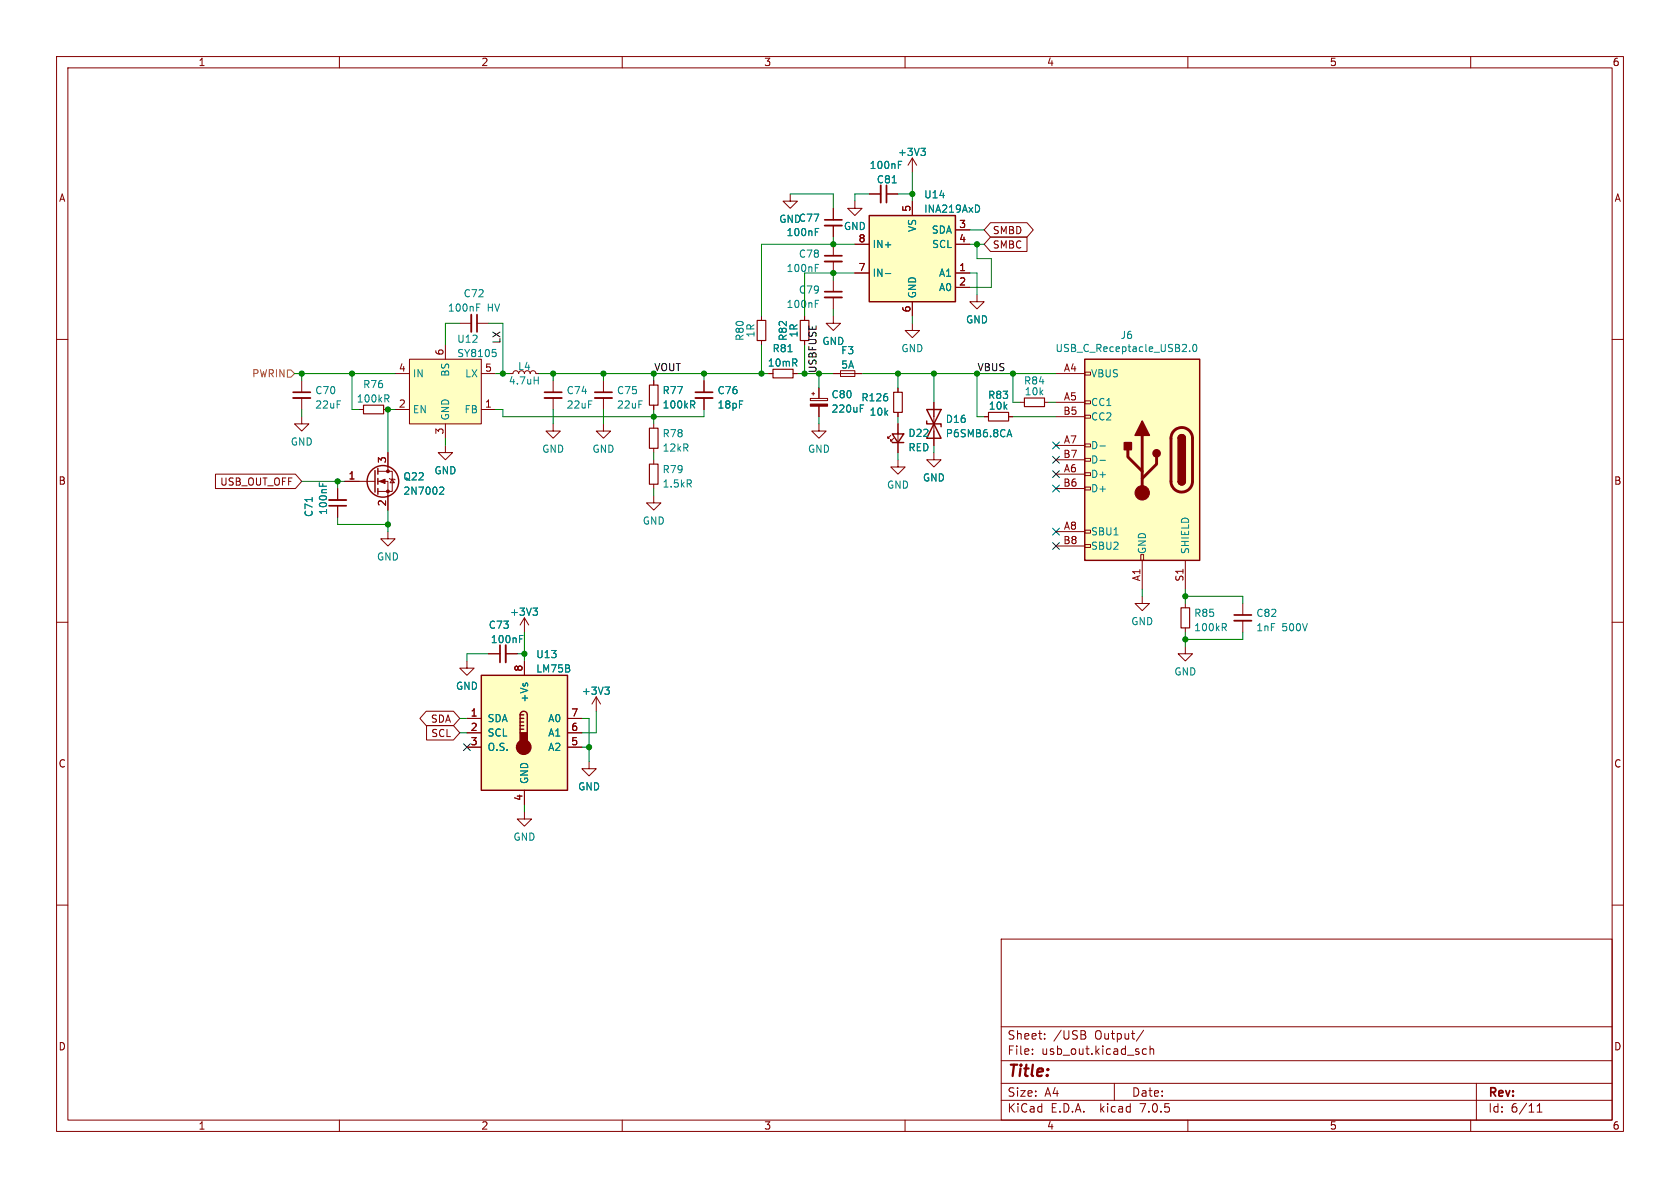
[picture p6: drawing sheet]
<svg xmlns="http://www.w3.org/2000/svg" width="297mm" height="210mm" viewBox="0 0 297 210" stroke-linecap="round" stroke-linejoin="round" font-family="sans-serif">
<g fill="none" stroke="#840000" stroke-width=".18">
<path d="M10 10h277v190h-277zM12 12h273v186h-273zM60 10v2M110 10v2M160 10v2M210 10v2M260 10v2M139.7 34.3v1.3h1.3l-1.3 1.2-1.3-1.2h1.3M147.3 36.8v2.1M147.3 39.9v2M151.1 35.6v1.2h1.3l-1.3 1.3-1.2-1.3h1.2M153.7 34.3h2"/>
<path d="M156.7 34.3h2M161.3 27.9l-.8 1.3M161.3 27.9v2.6M161.3 35.6v2.5M161.3 27.9l.8 1.3M175.1 39.4h6.5l1.1 1.2-1.1 1.3h-6.5l-1.1-1.3zM10 60h2M81.3 57.2h2M84.3 57.2h2.1M134.6 55.9v.7M142.2 55.9v.7M147.3 55.9v1.3h1.3l-1.3 1.2-1.3-1.2h1.3"/>
<path d="M147.3 43.2v2M147.3 46.2v2.1M147.3 49.5v2.1M147.3 52.6v2M151.1 48.3h2.6M151.1 43.2h2.6M161.3 57.2v1.2h1.3l-1.3 1.3-1.3-1.3h1.3M161.3 53.3v2.6M168.9 48.3h2.5M168.9 50.8h2.5M168.9 40.6h2.5M168.9 43.2h2.5"/>
<path d="M172.7 52.1v1.2h1.3l-1.3 1.3-1.3-1.3h1.3M175.1 41.9h6.5v2.6h-6.5l-1.1-1.3zM285 60h2M53.3 73.7v1.2h1.3l-1.3 1.3-1.2-1.3h1.2M53.3 67.3v2M53.3 70.4v2M63.5 72.4h.8M67.8 72.4h.8M69.8 66h2.6M69.8 72.4h2.6M72.4 63.5h12.7v11.4h-12.7zM78.7 78.7v1.3h1.3l-1.3 1.3-1.2-1.3h1.2"/>
<path d="M78.7 61v2.5M78.7 74.9v2.6M85.1 66h2.5M85.1 72.4h2.5M90.2 66h.5l.1-.3 .4-.2 .4 .2 .1 .3M93.7 66l.2-.3 .3-.2 .4 .2 .1 .3h.5M97.8 74.9v1.3h1.3l-1.3 1.3-1.3-1.3h1.3M97.8 67.3v2M97.8 70.4v2M106.7 74.9v1.3h1.2l-1.2 1.3-1.3-1.3h1.3M106.7 67.3v2M106.7 70.4v2"/>
<path d="M115.6 67.3v.8M115.6 71.6v.8M115.6 74.9v.8M115.6 79.2v.8M124.5 67.3v2M124.5 70.4v2M134.6 60.2v.8M135.9 66h.8M140.2 66h.8M142.2 60.2v.8M143.3 70.4h3v.4h-3zM143.5 69.6h.5"/>
<path d="M143.8 69.3v.6M144.8 74.9v1.3h1.2l-1.2 1.3-1.3-1.3h1.3M144.8 68.6v1.8M144.8 71.8v1.9M147.3 66h5.1M148.6 65.5h2.5v1h-2.5zM157.5 77l-.5 .5v-.3v.3h.2M158 77.5l-.5 .5v-.3v.3h.2M158.7 68.6v.7M158.7 72.9v.8M158.7 74.9v5.1M165.1 71.1v7.6"/>
<path d="M174 73.7h.8M178.3 73.7h.8M180.3 71.1h.8M184.7 71.1h.7M186.7 73.7h5.1M186.7 71.1h5.1M186.7 66h5.1M186.7 78.7h5.1M191.8 78.5h1v.5h-1zM191.8 73.4h1v.5h-1zM191.8 70.9h1v.5h-1zM191.8 65.8h1v.5h-1z"/>
<path d="M38.1 83.8h14.1l1.1 1.3-1.1 1.3h-14.1zM59.7 86.4v2M59.7 89.4v2M61 85.1h5.3M66.8 85.1h1.8v5.1M66.8 83.3h2.5v3.6h-2.5M68.6 94v1.3h1.2l-1.2 1.2-1.3-1.2h1.3M68.6 80v3.3M68.8 84.6l.2 .1h.7l.1 .1M69.3 84.7l.4 .6h-.7zM115.6 87.6v1.3h1.2l-1.2 1.3-1.3-1.3h1.3M115.6 81.3v.7"/>
<path d="M115.6 85.6v.8M158.7 81.3v1.3h1.3l-1.3 1.2-1.2-1.2h1.2M165.1 80v1.3h1.3l-1.3 1.3-1.3-1.3h1.3M186.7 83.8h5.1M186.7 94h5.1M186.7 86.4h5.1M186.7 81.3h5.1M186.7 96.5h5.1M191.8 96.3h1v.5h-1zM191.8 93.7h1v.5h-1zM191.8 86.1h1v.5h-1zM191.8 83.6h1v.5h-1z"/>
<path d="M191.8 81h1v.5h-1zM201.7 98h.5v1.1h-.5zM201.9 99.1v5M209.5 99.1v5M10 110h2M82.5 116.8v1.3h1.3l-1.3 1.3-1.2-1.3h1.2M86.4 115.6h2M89.4 115.6h2M92.7 109.2v2.6M92.7 116.8v2.6M92.7 109.2l-.8 1.3M92.7 109.2l.8 1.3"/>
<path d="M201.9 105.4v1.3h1.3l-1.3 1.3-1.2-1.3h1.2M209.5 114.3v1.3h1.3l-1.3 1.2-1.2-1.2h1.2M209.5 106.7v.7M209.5 111v.8M219.7 106.7v2M219.7 109.7v2.1M285 110h2M75.3 125.7h4.9l1.1 1.3-1.1 1.3h-4.9l-1.1-1.3zM75.4 128.3h4.8l1.1 1.2-1.1 1.3h-4.8zM82.5 127h2.6M82.5 129.5h2.6M82.5 132.1h2.6"/>
<path d="M92.7 139.7v2.5M100.3 127h2.6M100.3 129.5h2.6M100.3 132.1h2.6M104.1 134.6v1.3h1.3l-1.3 1.3-1.2-1.3h1.2M105.4 123.2l-.8 1.3M105.4 123.2v2.5M105.4 123.2l.8 1.3M10 160h2M92.7 143.5v1.3h1.3l-1.3 1.3-1.3-1.3h1.3M285 160h2M177 166h108v32h-108z"/>
<path d="M60 198v2M110 198v2M160 198v2M177 194.5h108M177 191.5h108M177 187.5h108M177 181.5h108M182.5 186.3v.1M182.5 185.5v.1M184.7 183.6v.1M184.7 182.8v.1M191.6 182.2l.3 .3-.1 .3-.2 .1a.4 .4 0 0 1 .4 .4 .4 .4 0 0 1-.3 .4"/>
<path d="M197 191.5v3M202.2 182.1l-1.3 2M202.7 185.5l-.5-.1-.2 .3v.4l.1 .2h.6M203.3 185.5l.2-.1 .4 .1 .1 .9M203.3 184.9v1.5M210 198v2M260 198v2M261 191.5v6.5M271.7 196.6h.9M271.7 195.5l.5-.4v1.5"/>
</g>
<path d="M145.8 39.9h3M155.7 32.8v3M83.3 55.6v3.1M145.8 52.6h3M145.8 46.2h3M51.8 70.4h3.1M96.3 70.4h3M105.2 70.4h3M122.9 70.4h3.1M58.2 88.4h3M89.4 114v3.1M218.2 109.7h3" fill="none" stroke="#840000" stroke-width=".33"/>
<path d="M145.8 38.9h3M156.7 32.8v3M84.3 55.6v3.1M145.8 51.6h3M145.8 45.2h3M51.8 69.3h3.1M96.3 69.3h3M105.2 69.3h3M122.9 69.3h3.1M58.2 89.4h3M88.4 114v3.1M218.2 108.7h3" fill="none" stroke="#840000" stroke-width=".3"/>
<g fill="none" stroke="#008484" stroke-width=".18">
<path d="M158.8 28.5h.6M162.8 26.2h.8l-.4 .5M163.3 26.7l.3 .2v.3l-.3 .3M173.1 36.4l.1 .4-.1 .5M84.3 53.7h.6M144.1 40.4h.6M144.1 53.1h.6M144.1 46.7h.6M156.5 48.4h1M68.3 70.5l.5 .6M68.6 69.9l.2 .1-.2 .4M87.1 61.8h.6"/>
<path d="M87.6 62.3l.1 .2-.1 .5M94.4 67.2h.8M95.2 66.6v1.3M122.4 71.5l.4 .6M122.7 70.9l.1 .2-.1 .4M178.1 76.8h.7M178.5 75.9l.4 1.3M194.5 78.8h.9M210.3 62v.1M211 61l.2-.1a.68 .68 0 0 1 .4 .6 .68 .68 0 0 1-.4 .6l-.2-.1-.1-.3zM56.5 85.3v.6M77.9 86.1l.4 .1 .2 .3-.8 .9h.8"/>
<path d="M194.5 81.4h.9M91.9 112.3h.6M94.2 107.5h.8l-.4 .5M94.8 108l.2 .2v.3l-.2 .3M216.4 110.9l.4 .6M216.7 110.3l.1 .2-.1 .3M106.9 121.5h.8l-.4 .4M107.5 121.9l.2 .3v.3l-.2 .2"/>
</g>
<g fill="#ffffc2" stroke="#ffffc2" stroke-width=".18">
<path d="M85.1 119.4h15.2v20.3h-15.2z"/>
<path d="M153.7 38.1h15.2v15.2h-15.2z"/>
<path d="M72.4 63.5h12.7v11.4h-12.7z"/>
<path d="M191.8 63.5h20.3v35.6h-20.3z"/>
</g>
<g fill="none" stroke="#840000" stroke-width=".25">
<path d="M153.7 38.1h15.2v15.2h-15.2zM157.7 76.7h2.1l-1.1 1.5zM157.7 78.2h2.1M163.8 74.4v.5h2.6v.5M163.8 72.4l2.6 5.1h-2.6l2.6-5.1zM191.8 63.5h20.3v35.6h-20.3zM208.3 77.5a.64 .64 0 0 1 .6-.7 .64 .64 0 0 1 .6 .7M66.3 83.2v3.8M66.8 82.8v1M66.8 84.6v1M66.8 86.4v1M208.3 85.1a.64 .64 0 0 0 .6 .6 .64 .64 0 0 0 .6-.6"/>
<path d="M85.1 119.4h15.2v20.3h-15.2zM91.9 126.4a.64 .64 0 0 1 .7-.7 .64 .64 0 0 1 .6 .7v3.1M91.9 128.9h.7M91.9 128.3h.7M91.9 127.6h.7M91.9 127h.7M91.9 126.4v3.1M91.9 126.4h.7"/>
<circle cx="67.7" cy="85.1" r="2.79"/>
</g>
<g fill="#840000" stroke="#840000" stroke-width=".25">
<path d="M91.9 129.5h1.3v1.9h-1.3z"/>
<path d="M208.3 85.1h1.2a.64 .64 0 0 1-.6 .6 .64 .64 0 0 1-.6-.6z"/>
<path d="M208.3 77.5h1.2v7.6h-1.2z"/>
<path d="M208.5 77a.64 .64 0 0 1 .7-.1 .64 .64 0 0 1 .3 .6h-1.2z"/>
<path d="M201.9 74.4l1.3 2.6h-2.5z"/>
<path d="M198.8 78.2h1.2v1.3h-1.2z"/>
<circle cx="92.6" cy="132.1" r="1.27"/>
<circle cx="204.5" cy="80.1" r=".63"/>
</g>
<path d="M133.9 56.6h1.5v3.6h-1.5zM141.5 56.6h1.5v3.6h-1.5zM64.3 71.6h3.5v1.6h-3.5zM114.8 68.1h1.5v3.5h-1.5zM114.8 75.7h1.5v3.5h-1.5zM136.7 65.3h3.5v1.5h-3.5zM158 69.3h1.5v3.6h-1.5zM174.8 72.9h3.5v1.5h-3.5zM181.1 70.4h3.6v1.5h-3.6zM114.8 82h1.5v3.6h-1.5zM208.8 107.4h1.5v3.6h-1.5z" fill="none" stroke="#840000" stroke-width=".2"/>
<g fill="#840000" stroke="#840000" stroke-width=".18">
<path d="M143.3 71.4h3v.4h-3z"/>
<path d="M67.1 85.1l1-.4v.8z"/>
<circle cx="201.9" cy="87.1" r="1.27"/>
<circle cx="68.6" cy="86.9" r=".25"/>
<circle cx="68.6" cy="83.3" r=".25"/>
</g>
<path d="M199.4 79.5v1.3l2.5 2.5M201.9 77v10.1M207.6 76.1a1.9 1.9 0 0 1 2-.4 1.9 1.9 0 0 1 1.2 1.8v7.6a1.91 1.91 0 0 1-1.9 1.9 1.91 1.91 0 0 1-1.9-1.9v-7.8l.2-.6zM204.5 80.8v1.2l-2.6 2.6" fill="none" stroke="#840000" stroke-width=".51"/>
<path d="M50.8 65.4h.6l.7 .6-.7 .7h-.6z" fill="none" stroke="#848400" stroke-width=".18"/>
<g fill="none" stroke="#008400" stroke-width=".18">
<path d="M139.7 34.3h7.6v2.5M153.7 34.3h-2.6v1.3M158.7 34.3h2.6M161.3 30.5v5.1M81.3 57.2h-2.6v3.8M86.4 57.2h2.5v8.8M147.3 41.9v1.3M147.3 48.3v1.2M147.3 54.6v1.3M151.1 48.3h-8.9v7.6M151.1 43.2h-16.5v12.7M161.3 55.9v1.3"/>
<path d="M171.4 48.3h1.3v3.8M171.4 43.2h2.6M171.4 40.6h2.6M172.7 43.2v2.5h2.6v5.1h-3.9M52.1 66h17.7M53.3 66v1.3M53.3 72.4v1.3M62.2 66v6.4h1.3M69.8 72.4h-1.2v7.6M78.7 77.5v1.2M87.6 72.4h1.3v1.3h35.6v-1.3M87.6 66h2.6"/>
<path d="M95.2 66h40.7M97.8 66v1.3M97.8 72.4v2.5M106.7 66v1.3M106.7 72.4v2.5M115.6 66v1.3M115.6 72.4v2.5M124.5 66v1.3M134.6 61v5M141 66h6.3M142.2 61v5M144.8 66v2.6"/>
<path d="M144.8 73.7v1.2M152.4 66h34.3M158.7 66v2.6M158.7 73.7v1.2M165.1 66v5.1M165.1 78.7v1.3M172.7 66v7.7h1.3M179.1 73.7h7.6M179.1 66v5.1h1.2M185.4 71.1h1.3M53.3 85.1h7.7M59.7 91.4v1.3h8.9"/>
<path d="M59.7 85.1v1.3M68.6 90.2v3.8M115.6 80v1.3M115.6 86.4v1.2M158.7 80v1.3M86.4 115.6h-3.9v1.2M91.4 115.6h1.3M92.7 111.8v5M201.9 104.1v1.3M209.5 104.1v2.6M209.5 111.8v2.5M209.5 105.4h10.2v1.3"/>
<path d="M219.7 111.8v1.2h-10.2M81.3 129.5h1.2M81.3 127h1.2M102.9 127h1.2v7.6M102.9 132.1h1.2M105.4 125.7v3.8h-2.5M92.7 142.2v1.3"/>
</g>
<g fill="none" stroke="#000084" stroke-width=".18">
<path d="M186.1 78.1l1.2 1.2M187.3 78.1l-1.2 1.2M186.1 95.9l1.2 1.2M186.1 85.8l1.2 1.2M186.1 83.2l1.2 1.2M186.1 93.4l1.2 1.2M186.1 80.7l1.2 1.2M187.3 95.9l-1.2 1.2M187.3 85.8l-1.2 1.2M187.3 83.2l-1.2 1.2M187.3 93.4l-1.2 1.2M187.3 80.7l-1.2 1.2"/>
<path d="M81.9 131.5l1.3 1.2M83.2 131.5l-1.3 1.2"/>
</g>
<g fill="#008400" stroke="#008400" stroke-width=".18">
<circle cx="53.3" cy="66" r=".46"/>
<circle cx="62.2" cy="66" r=".46"/>
<circle cx="59.7" cy="85.1" r=".46"/>
<circle cx="68.6" cy="72.4" r=".46"/>
<circle cx="68.6" cy="92.7" r=".46"/>
<circle cx="165.1" cy="66" r=".46"/>
<circle cx="172.7" cy="66" r=".46"/>
<circle cx="209.5" cy="105.4" r=".46"/>
<circle cx="179.1" cy="66" r=".46"/>
<circle cx="209.5" cy="113" r=".46"/>
<circle cx="147.3" cy="48.3" r=".46"/>
<circle cx="161.3" cy="34.3" r=".46"/>
<circle cx="172.7" cy="43.2" r=".46"/>
<circle cx="147.3" cy="43.2" r=".46"/>
<circle cx="124.5" cy="66" r=".46"/>
<circle cx="92.7" cy="115.6" r=".46"/>
<circle cx="104.1" cy="132.1" r=".46"/>
<circle cx="115.6" cy="66" r=".46"/>
<circle cx="115.6" cy="73.7" r=".46"/>
<circle cx="88.9" cy="66" r=".46"/>
<circle cx="106.7" cy="66" r=".46"/>
<circle cx="97.8" cy="66" r=".46"/>
<circle cx="144.8" cy="66" r=".46"/>
<circle cx="158.7" cy="66" r=".46"/>
<circle cx="142.2" cy="66" r=".46"/>
<circle cx="134.6" cy="66" r=".46"/>
</g>
<text font-size="2.8" fill="#840000" x="178" y="190.8">Title:</text>
<g font-size="2.1" fill="#840000">
<text x="178" y="183.9">Sheet:</text>
<text x="186.2" y="183.9">/USB</text>
<text x="193.4" y="183.9">Output/</text>
<text x="178" y="186.6">File:</text>
<text x="184" y="186.6">usb_out.kicad_sch</text>
<text x="178" y="196.8">KiCad</text>
<text x="178" y="194">Size:</text>
<text x="184.6" y="194">A4</text>
<text x="185.7" y="196.8">E.D.A.</text>
<text x="194.4" y="196.8">kicad</text>
<text x="200" y="194">Date:</text>
<text x="201.5" y="196.8">7.0.5</text>
<text x="263" y="194.2">Rev:</text>
<text x="263" y="196.8">Id:</text>
<text x="267" y="196.8">6/11</text>
</g>
<g font-size="1.8" fill="#840000">
<text x="35" y="11.8">1</text>
<text x="85" y="11.8">2</text>
<text x="135" y="11.8">3</text>
<text x="185" y="11.8">4</text>
<text x="235" y="11.8">5</text>
<text x="285" y="11.8">6</text>
<text x="10.4" y="35.8">A</text>
<text x="285.4" y="35.8">A</text>
<text x="161" y="37.5" transform="rotate(-90 161 37.5)">5</text>
<text x="169.5" y="40.4">3</text>
<text x="175.4" y="41.6">SMBD</text>
<text x="151.7" y="42.9">8</text>
<text x="169.5" y="42.9">4</text>
<text x="175.4" y="44.1">SMBC</text>
<text x="151.7" y="48">7</text>
<text x="169.5" y="48">1</text>
<text x="169.5" y="50.5">2</text>
<text x="161" y="55.3" transform="rotate(-90 161 55.3)">6</text>
<text x="70.5" y="65.8">4</text>
<text x="78.5" y="62.9" transform="rotate(-90 78.5 62.9)">6</text>
<text x="85.7" y="65.8">5</text>
<text x="188" y="65.8">A4</text>
<text x="188" y="70.9">A5</text>
<text x="70.5" y="72.1">2</text>
<text x="78.5" y="76.9" transform="rotate(-90 78.5 76.9)">3</text>
<text x="85.7" y="72.1">1</text>
<text x="187.9" y="73.4">B5</text>
<text x="68.3" y="81.9" transform="rotate(-90 68.3 81.9)">3</text>
<text x="187.9" y="81">B7</text>
<text x="188" y="83.6">A6</text>
<text x="188" y="78.5">A7</text>
<text x="10.3" y="85.8">B</text>
<text x="38.9" y="86">USB_OUT_OFF</text>
<text x="61.6" y="84.8">1</text>
<text x="68.3" y="89.6" transform="rotate(-90 68.3 89.6)">2</text>
<text x="187.9" y="86.1">B6</text>
<text x="285.3" y="85.8">B</text>
<text x="188" y="93.7">A8</text>
<text x="187.9" y="96.3">B8</text>
<text x="201.7" y="102.8" transform="rotate(-90 201.7 102.8)">A1</text>
<text x="209.3" y="102.9" transform="rotate(-90 209.3 102.9)">S1</text>
<text x="92.5" y="118.8" transform="rotate(-90 92.5 118.8)">8</text>
<text x="76.2" y="127.9">SDA</text>
<text x="76.2" y="130.5">SCL</text>
<text x="83.2" y="126.7">1</text>
<text x="83.2" y="129.3">2</text>
<text x="83.2" y="131.8">3</text>
<text x="100.9" y="131.8">5</text>
<text x="100.9" y="129.3">6</text>
<text x="100.9" y="126.7">7</text>
<text x="10.3" y="135.8">C</text>
<text x="285.3" y="135.8">C</text>
<text x="92.5" y="141.6" transform="rotate(-90 92.5 141.6)">4</text>
<text x="10.3" y="185.8">D</text>
<text x="285.3" y="185.8">D</text>
<text x="35" y="199.8">1</text>
<text x="85" y="199.8">2</text>
<text x="135" y="199.8">3</text>
<text x="185" y="199.8">4</text>
<text x="235" y="199.8">5</text>
<text x="285" y="199.8">6</text>
</g>
<g font-size="1.8" fill="#008484">
<text x="158.7" y="27.7">+3V3</text>
<text x="153.7" y="30">100nF</text>
<text x="154.9" y="32.6">C81</text>
<text x="163.3" y="35.2">U14</text>
<text x="137.7" y="39.6">GNDC77</text>
<text x="139" y="41.9">100nF</text>
<text x="149.1" y="40.8">GND</text>
<text x="162.1" y="41" transform="rotate(-90 162.1 41)">VS</text>
<text x="163.3" y="37.8">INA219AxD</text>
<text x="164.7" y="41.5">SDA</text>
<text x="141.2" y="45.7">C78</text>
<text x="154.2" y="44">IN+</text>
<text x="164.8" y="44">SCL</text>
<text x="81.9" y="52.7">C72</text>
<text x="139" y="48.3">100nF</text>
<text x="141.2" y="52.1">C79</text>
<text x="154.2" y="49.1">IN-</text>
<text x="162.1" y="52.8" transform="rotate(-90 162.1 52.8)">GND</text>
<text x="166" y="49.1">A1</text>
<text x="166" y="51.6">A0</text>
<text x="79.1" y="55.3">100nF</text>
<text x="86.1" y="55.3">HV</text>
<text x="133.5" y="59.7" transform="rotate(-90 133.5 59.7)">1R</text>
<text x="139" y="54.6">100nF</text>
<text x="141.2" y="59.7" transform="rotate(-90 141.2 59.7)">1R</text>
<text x="170.7" y="57.3">GND</text>
<text x="80.8" y="60.8">U12</text>
<text x="80.8" y="63.3">SY8105</text>
<text x="91.5" y="65.6">L4</text>
<text x="131.6" y="60.3" transform="rotate(-90 131.6 60.3)">R80</text>
<text x="135.7" y="65">10mR</text>
<text x="136.5" y="62.4">R81</text>
<text x="139.3" y="60.3" transform="rotate(-90 139.3 60.3)">R82</text>
<text x="145.3" y="61.1">GND</text>
<text x="148.6" y="62.8">F3</text>
<text x="148.6" y="65.3">5A</text>
<text x="159.3" y="62.4">GND</text>
<text x="186.5" y="62.4">USB_C_Receptacle_USB2.0</text>
<text x="198.1" y="60.1">J6</text>
<text x="55.7" y="69.8">C70</text>
<text x="63" y="71.3">100kR</text>
<text x="64.1" y="68.8">R76</text>
<text x="72.9" y="66.9">IN</text>
<text x="79.6" y="66.6" transform="rotate(-90 79.6 66.6)">BS</text>
<text x="82.2" y="66.9">LX</text>
<text x="89.9" y="68.1">4.7uH</text>
<text x="100.1" y="69.8">C74</text>
<text x="109" y="69.8">C75</text>
<text x="117.1" y="69.8">R77</text>
<text x="126.8" y="69.8">C76</text>
<text x="146.9" y="70.6">C80</text>
<text x="152.2" y="71.1">R126</text>
<text x="174.6" y="70.7">R83</text>
<text x="181" y="68.1">R84</text>
<text x="181.1" y="70">10k</text>
<text x="192.8" y="66.9">VBUS</text>
<text x="192.8" y="71.9">CC1</text>
<text x="55.7" y="72.4">22uF</text>
<text x="72.9" y="73.2">EN</text>
<text x="79.6" y="74.4" transform="rotate(-90 79.6 74.4)">GND</text>
<text x="82.1" y="73.2">FB</text>
<text x="100.1" y="72.4">22uF</text>
<text x="109" y="72.4">22uF</text>
<text x="117.1" y="72.4">100kR</text>
<text x="117.1" y="77.5">R78</text>
<text x="126.8" y="72.4">18pF</text>
<text x="146.9" y="73.1">220uF</text>
<text x="153.7" y="73.6">10k</text>
<text x="160.5" y="77.4">D22</text>
<text x="167.1" y="74.9">D16</text>
<text x="167.1" y="77.5">P6SMB6.8CA</text>
<text x="174.7" y="72.6">10k</text>
<text x="192.8" y="74.5">CC2</text>
<text x="51.3" y="78.9">GND</text>
<text x="95.8" y="80.2">GND</text>
<text x="104.7" y="80.2">GND</text>
<text x="117.1" y="80">12kR</text>
<text x="117.1" y="83.8">R79</text>
<text x="142.8" y="80.2">GND</text>
<text x="160.5" y="79.9">RED</text>
<text x="192.8" y="79.6">D-</text>
<text x="192.8" y="82.1">D-</text>
<text x="71.3" y="85.1">Q22</text>
<text x="71.3" y="87.6">2N7002</text>
<text x="76.7" y="84">GND</text>
<text x="117.1" y="86.3">1.5kR</text>
<text x="156.8" y="86.5">GND</text>
<text x="163.1" y="85.3">GND</text>
<text x="192.8" y="84.6">D+</text>
<text x="192.8" y="87.2">D+</text>
<text x="55.4" y="91.5" transform="rotate(-90 55.4 91.5)">C71</text>
<text x="58" y="91.1" transform="rotate(-90 58 91.1)">100nF</text>
<text x="113.6" y="92.9">GND</text>
<text x="192.8" y="94.8">SBU1</text>
<text x="66.6" y="99.2">GND</text>
<text x="192.8" y="97.3">SBU2</text>
<text x="202.8" y="98" transform="rotate(-90 202.8 98)">GND</text>
<text x="210.4" y="98" transform="rotate(-90 210.4 98)">SHIELD</text>
<text x="86.3" y="111.3">C73</text>
<text x="86.7" y="113.9">100nF</text>
<text x="90.1" y="109">+3V3</text>
<text x="199.9" y="110.7">GND</text>
<text x="211.1" y="109.2">R85</text>
<text x="211.1" y="111.7">100kR</text>
<text x="222" y="109.2">C82</text>
<text x="222" y="111.8">1nF</text>
<text x="226.6" y="111.8">500V</text>
<text x="94.7" y="116.5">U13</text>
<text x="94.7" y="119">LM75B</text>
<text x="207.6" y="119.6">GND</text>
<text x="80.6" y="122.1">GND</text>
<text x="93.5" y="124.2" transform="rotate(-90 93.5 124.2)">+Vs</text>
<text x="102.8" y="123">+3V3</text>
<text x="86.1" y="127.8">SDA</text>
<text x="86.1" y="130.4">SCL</text>
<text x="96.9" y="130.4">A1</text>
<text x="96.9" y="127.8">A0</text>
<text x="86.1" y="132.9">O.S.</text>
<text x="96.9" y="132.9">A2</text>
<text x="93.5" y="138.7" transform="rotate(-90 93.5 138.7)">GND</text>
<text x="102.1" y="139.9">GND</text>
<text x="90.7" y="148.8">GND</text>
</g>
<g font-size="1.8">
<text x="88.6" y="60.8" transform="rotate(-90 88.6 60.8)">LX</text>
<text x="115.6" y="65.7">VOUT</text>
<text x="172.7" y="65.7">VBUS</text>
<text x="144.4" y="66" transform="rotate(-90 144.4 66)">USBFUSE</text>
</g>
<text font-size="1.8" fill="#848400" x="44.6" y="66.9">PWRIN</text>
</svg>
